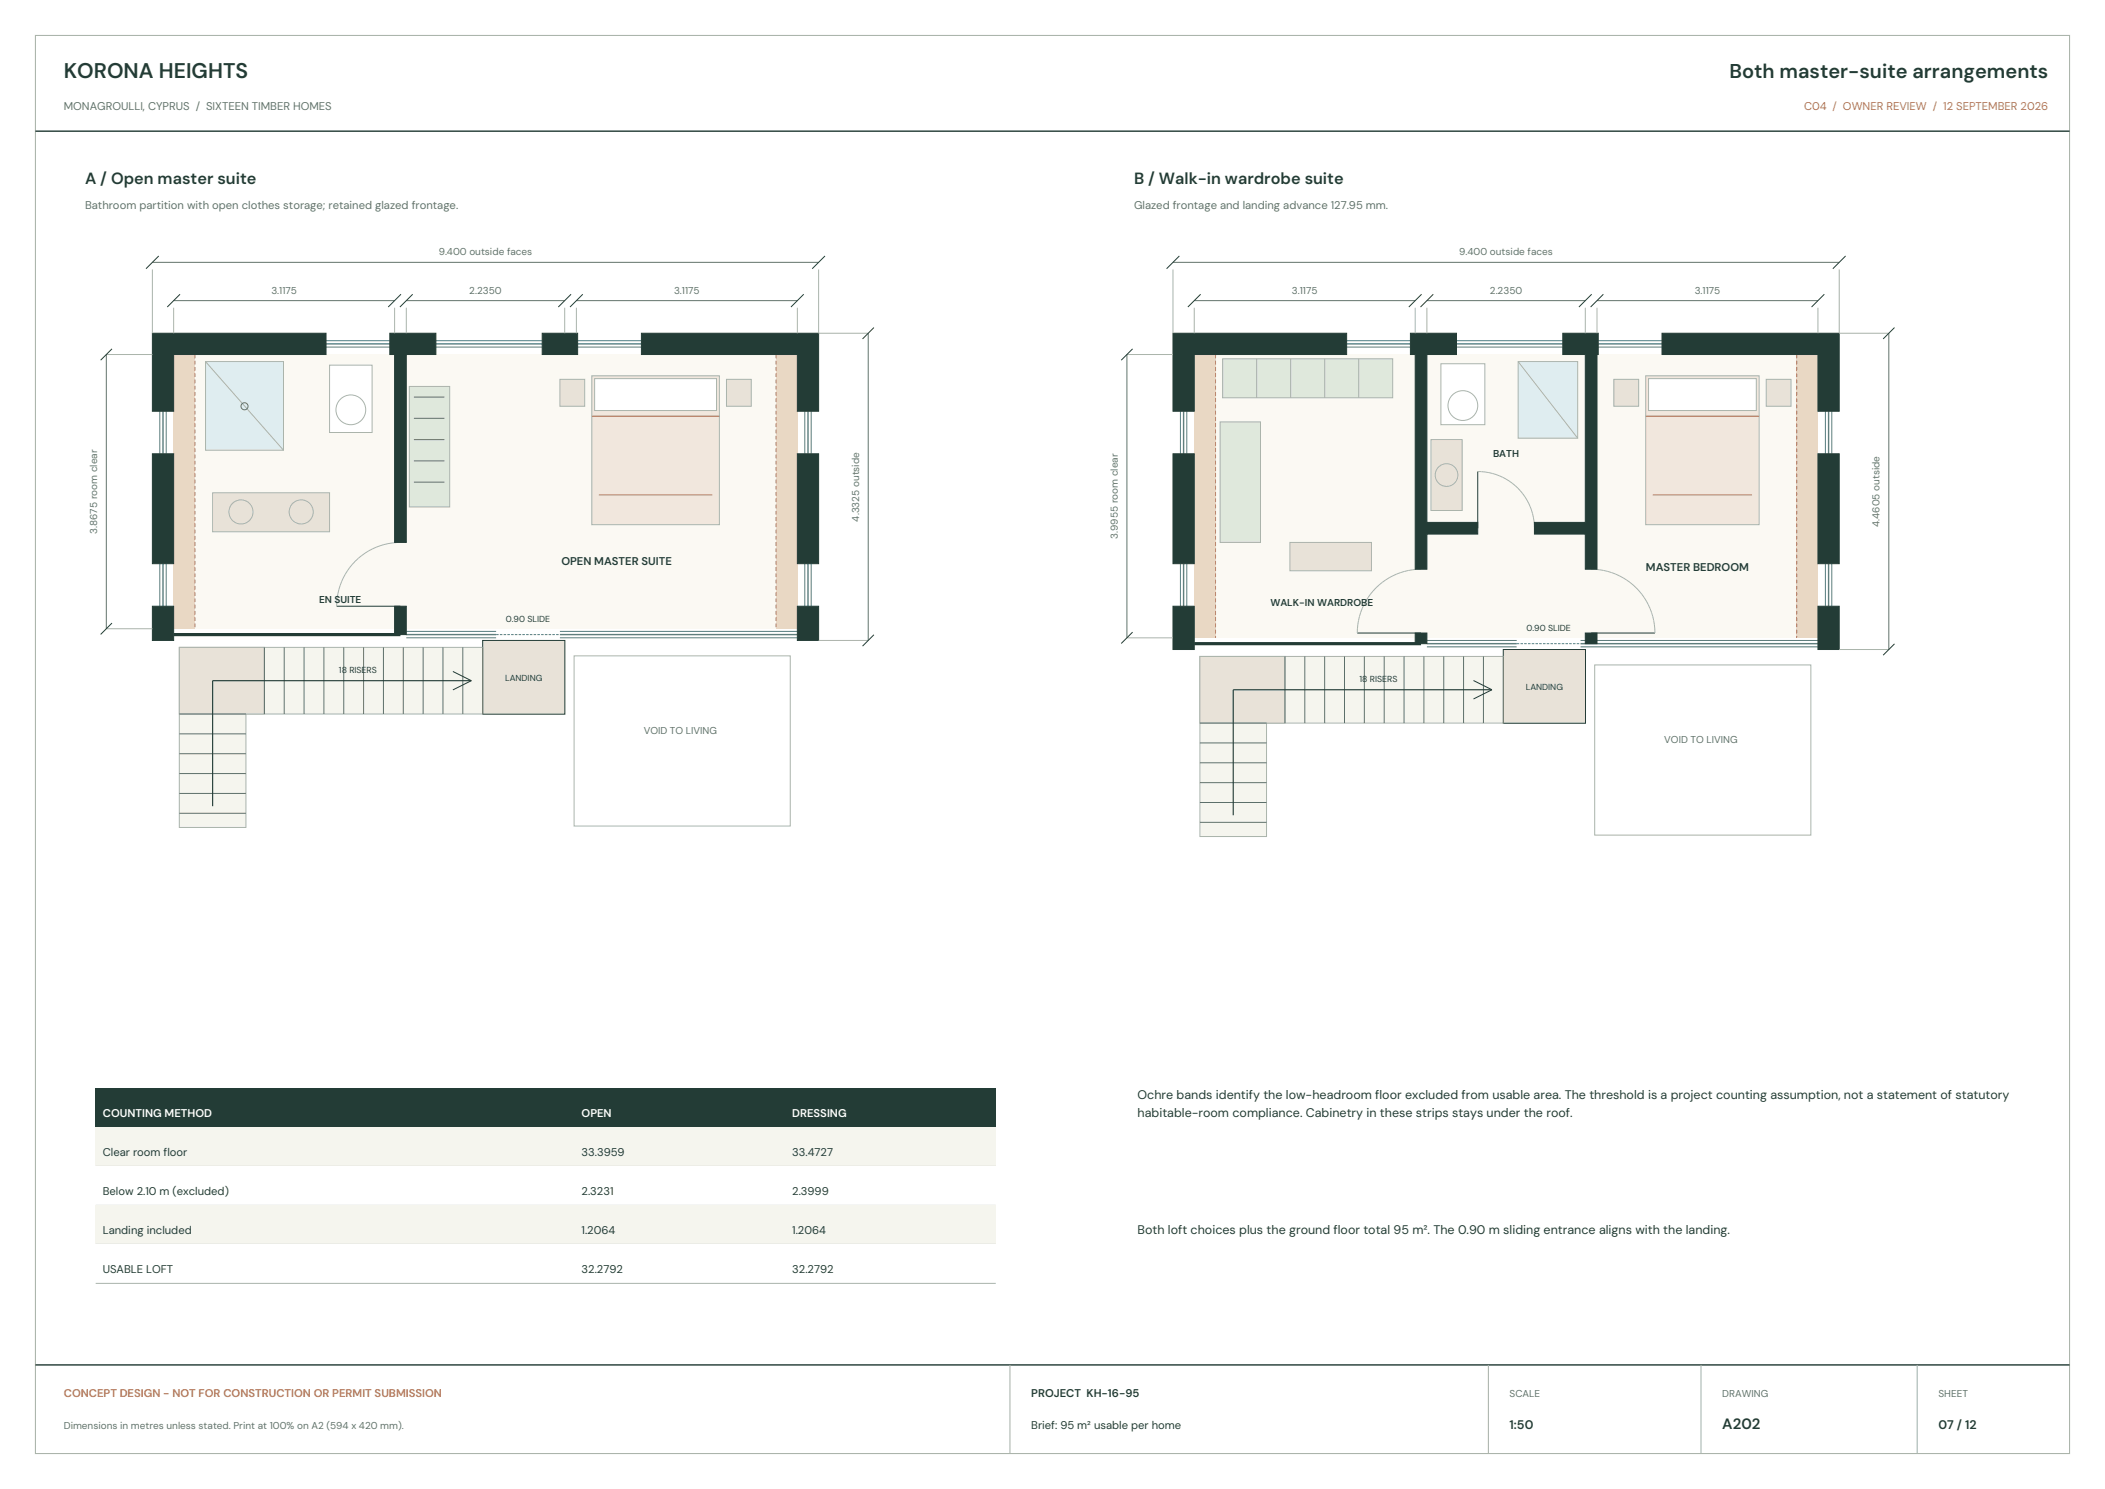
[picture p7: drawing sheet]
<svg xmlns="http://www.w3.org/2000/svg" width="594mm" height="420mm" viewBox="0 0 594 420" stroke-linecap="round" stroke-linejoin="round" font-family="sans-serif">
<path d="M10 10h574v400h-574zM285 385v25M420 385v25M480 385v25M541 385v25" fill="none" stroke="#aab4ab" stroke-width=".3"/>
<path d="M10 37h574M10 385h574" fill="none" stroke="#233c36" stroke-width=".4"/>
<path d="M49 100h176v77.3h-176z" fill-rule="evenodd" fill="#fbf9f3"/>
<g fill="#e9d8c4">
<path d="M219 100h6v77.3h-6z" fill-rule="evenodd"/>
<path d="M49 100h6v77.3h-6z" fill-rule="evenodd"/>
</g>
<path d="M136.2 180.6h23.2v20.8h-23.2z" fill-rule="evenodd" fill="#e8e2d8" stroke="#233c36" stroke-width=".28"/>
<path d="M50.6 182.6h85.6v18.8h-66.8v32h-18.8z" fill-rule="evenodd" fill="#f5f5ee" stroke="#aab4ab" stroke-width=".28"/>
<path d="M50.6 182.6h24v18.8h-24z" fill-rule="evenodd" fill="#e8e2d8" stroke="#aab4ab" stroke-width=".28"/>
<g fill="none" stroke="#62736b" stroke-width=".28">
<path d="M74.6 182.6v18.8M80.2 182.6v18.8M85.8 182.6v18.8M91.4 182.6v18.8M97 182.6v18.8M102.6 182.6v18.8M108.2 182.6v18.8M113.8 182.6v18.8M119.4 182.6v18.8M125 182.6v18.8M130.6 182.6v18.8M136.2 182.6v18.8"/>
<path d="M50.6 201.4h18.8M50.6 207h18.8M50.6 212.6h18.8M50.6 218.2h18.8M50.6 223.8h18.8M50.6 229.4h18.8"/>
</g>
<path d="M133 192h-73v35.4" fill="none" stroke="#233c36" stroke-width=".32"/>
<path d="M127.8 189.4l5.2 2.6-5.2 2.6" fill="none" stroke="#233c36" stroke-width=".28"/>
<path d="M55 100v77.3M219 100v77.3" fill="none" stroke="#b27457" stroke-width=".28" stroke-dasharray="1.1 .7" stroke-linecap="butt"/>
<path d="M58 102h22v25h-22z" fill-rule="evenodd" fill="#dfedf0" stroke="#aab4ab" stroke-width=".28"/>
<path d="M58 102l22 25" fill="none" stroke="#aab4ab" stroke-width=".28"/>
<circle cx="69" cy="114.6" r="1" fill="none" stroke="#62736b" stroke-width=".28"/>
<path d="M93 103h12v19h-12z" fill-rule="evenodd" fill="#fff" stroke="#aab4ab" stroke-width=".28"/>
<circle cx="99" cy="115.6" r="4.2" fill="none" stroke="#aab4ab" stroke-width=".28"/>
<path d="M60 139h33v11h-33z" fill-rule="evenodd" fill="#e8e2d8" stroke="#aab4ab" stroke-width=".28"/>
<g fill="none" stroke="#aab4ab" stroke-width=".28">
<circle cx="68" cy="144.4" r="3.4"/>
<circle cx="85" cy="144.4" r="3.4"/>
</g>
<path d="M167 106h36v42h-36z" fill-rule="evenodd" fill="#f1e7dd" stroke="#aab4ab" stroke-width=".28"/>
<path d="M167.8 106.8h34.4v9h-34.4z" fill-rule="evenodd" fill="#fff" stroke="#aab4ab" stroke-width=".28"/>
<path d="M167 117.4h36M169 139.6h32" fill="none" stroke="#b27457" stroke-width=".3"/>
<g fill="#e8e2d8" stroke="#aab4ab" stroke-width=".28">
<path d="M158 107h7v7.6h-7z" fill-rule="evenodd"/>
<path d="M205 107h7v7.6h-7z" fill-rule="evenodd"/>
</g>
<path d="M115.5 109h11.4v34h-11.4z" fill-rule="evenodd" fill="#dfe8dc" stroke="#aab4ab" stroke-width=".28"/>
<path d="M43 74h188M30 100v77.3M49 84.8h62.3M114.6 84.8h44.8M162.6 84.8h62.4M245 94v86.6M116.8 112h8.6M116.8 118h8.6M116.8 124h8.6M116.8 130h8.6M116.8 136h8.6" fill="none" stroke="#62736b" stroke-width=".28"/>
<g fill="none" stroke="#233c36" stroke-width=".28">
<path d="M44.8 72.2l-3.6 3.6M232.8 72.2l-3.6 3.6M31.6 98.4l-3.2 3.2M50.8 83l-3.6 3.6M113.2 83l-3.7 3.6M116.5 83l-3.6 3.6M161.1 83l-3.6 3.6M164.5 83l-3.6 3.6M226.8 83l-3.6 3.6M246.6 92.4l-3.2 3.2M31.6 175.7l-3.2 3.2M95 171h18"/>
<path d="M246.6 179l-3.2 3.2"/>
</g>
<g fill="none" stroke="#aab4ab" stroke-width=".28">
<path d="M43 76v18M231 76v18h14M30 100h13M49 86.8v7.2M111.3 86.8v7.2M114.6 86.8v7.2M159.4 86.8v7.2M162.6 86.8v7.2M225 86.8v7.2M113 153a18 18 0 0 0-18 18M30 177.3h13M162 185h61v48h-61z"/>
<path d="M231 180.6h14"/>
</g>
<path d="M49 179h64" fill="none" stroke="#233c36" stroke-width=".9" stroke-linecap="butt"/>
<path d="M92 97h18M123 97h30M163 97h18M46 116v12M228 116v12M46 159v12M228 159v12M114.6 179h25.4M158 179h67" fill="none" stroke="#507f85" stroke-width=".4"/>
<g fill="none" stroke="#507f85" stroke-width=".28">
<path d="M92 96.1h18M92 97.9h18M123 96.1h30M123 97.9h30M163 96.1h18M163 97.9h18M45.1 116v12M46.9 116v12M227.1 116v12M228.9 116v12M45.1 159v12M46.9 159v12"/>
<path d="M227.1 159v12M228.9 159v12M114.6 178.1h25.4M114.6 179.9h25.4M158 178.1h67M158 179.9h67"/>
</g>
<path d="M140 179h18" fill="none" stroke="#507f85" stroke-width=".28" stroke-dasharray=".7 .4" stroke-linecap="butt"/>
<g fill="#233c36" stroke="#233c36" stroke-width=".28">
<path d="M43 94h49v6h-43v16h-6z" fill-rule="evenodd"/>
<path d="M43 128h6v31h-6z" fill-rule="evenodd"/>
<path d="M43 171h6v9.6h-6z" fill-rule="evenodd"/>
<path d="M110 94h13v6h-8.4v53h-3.3v-53h-1.3z" fill-rule="evenodd"/>
<path d="M111.3 171h3.3v8h-3.3z" fill-rule="evenodd"/>
<path d="M153 94h10v6h-10z" fill-rule="evenodd"/>
<path d="M181 94h50v22h-6v-16h-44z" fill-rule="evenodd"/>
<path d="M225 128h6v31h-6z" fill-rule="evenodd"/>
<path d="M225 171h6v9.6h-6z" fill-rule="evenodd"/>
</g>
<path d="M337 100h176v79.9h-176z" fill-rule="evenodd" fill="#fbf9f3"/>
<g fill="#e9d8c4">
<path d="M507 100h6v79.9h-6z" fill-rule="evenodd"/>
<path d="M337 100h6v79.9h-6z" fill-rule="evenodd"/>
</g>
<path d="M424.2 183.2h23.2v20.8h-23.2z" fill-rule="evenodd" fill="#e8e2d8" stroke="#233c36" stroke-width=".28"/>
<path d="M338.6 185.2h85.6v18.8h-66.8v32h-18.8z" fill-rule="evenodd" fill="#f5f5ee" stroke="#aab4ab" stroke-width=".28"/>
<path d="M338.6 185.2h24v18.8h-24z" fill-rule="evenodd" fill="#e8e2d8" stroke="#aab4ab" stroke-width=".28"/>
<g fill="none" stroke="#62736b" stroke-width=".28">
<path d="M362.6 185.2v18.8M368.2 185.2v18.8M373.8 185.2v18.8M379.4 185.2v18.8M385 185.2v18.8M390.6 185.2v18.8M396.2 185.2v18.8M401.8 185.2v18.8M407.4 185.2v18.8M413 185.2v18.8M418.6 185.2v18.8M424.2 185.2v18.8"/>
<path d="M338.6 204h18.8M338.6 209.6h18.8M338.6 215.2h18.8M338.6 220.8h18.8M338.6 226.4h18.8M338.6 232h18.8"/>
</g>
<path d="M421 194.6h-73v35.4" fill="none" stroke="#233c36" stroke-width=".32"/>
<path d="M415.8 192l5.2 2.6-5.2 2.6" fill="none" stroke="#233c36" stroke-width=".28"/>
<path d="M343 100v79.9M507 100v79.9" fill="none" stroke="#b27457" stroke-width=".28" stroke-dasharray="1.1 .7" stroke-linecap="butt"/>
<path d="M428.4 102h16.8v21.6h-16.8z" fill-rule="evenodd" fill="#dfedf0" stroke="#aab4ab" stroke-width=".28"/>
<path d="M428.4 102l16.8 21.6" fill="none" stroke="#aab4ab" stroke-width=".28"/>
<path d="M406.6 102.6h12.4v17.2h-12.4z" fill-rule="evenodd" fill="#fff" stroke="#aab4ab" stroke-width=".28"/>
<circle cx="412.8" cy="114.4" r="4.2" fill="none" stroke="#aab4ab" stroke-width=".28"/>
<path d="M403.8 124h8.8v20h-8.8z" fill-rule="evenodd" fill="#e8e2d8" stroke="#aab4ab" stroke-width=".28"/>
<circle cx="408.2" cy="134" r="3.2" fill="none" stroke="#aab4ab" stroke-width=".28"/>
<path d="M464.4 106h32v42h-32z" fill-rule="evenodd" fill="#f1e7dd" stroke="#aab4ab" stroke-width=".28"/>
<path d="M465.2 106.8h30.4v9h-30.4z" fill-rule="evenodd" fill="#fff" stroke="#aab4ab" stroke-width=".28"/>
<path d="M464.4 117.4h32M466.4 139.6h28" fill="none" stroke="#b27457" stroke-width=".3"/>
<g fill="#e8e2d8" stroke="#aab4ab" stroke-width=".28">
<path d="M455.4 107h7v7.6h-7z" fill-rule="evenodd"/>
<path d="M498.4 107h7v7.6h-7z" fill-rule="evenodd"/>
</g>
<path d="M345 101.2h48v11h-48z" fill-rule="evenodd" fill="#dfe8dc" stroke="#aab4ab" stroke-width=".28"/>
<path d="M354.6 101.2v11M364.2 101.2v11M373.8 101.2v11M383.4 101.2v11" fill="none" stroke="#aab4ab" stroke-width=".28"/>
<path d="M344.3 119h11.4v34h-11.4z" fill-rule="evenodd" fill="#dfe8dc" stroke="#aab4ab" stroke-width=".28"/>
<path d="M364 153h23v8h-23z" fill-rule="evenodd" fill="#e8e2d8" stroke="#aab4ab" stroke-width=".28"/>
<g fill="none" stroke="#233c36" stroke-width=".28">
<path d="M332.8 72.2l-3.6 3.6M520.8 72.2l-3.6 3.6M319.6 98.4l-3.2 3.2M338.8 83l-3.6 3.6M401.1 83l-3.6 3.6M404.4 83l-3.5 3.6M449.1 83l-3.6 3.6M452.4 83l-3.5 3.6M514.8 83l-3.6 3.6M534.6 92.4l-3.2 3.2M417 133v16M319.6 178.3l-3.2 3.2"/>
<path d="M383 178.6h18M449 178.6h18M534.6 181.6l-3.2 3.2"/>
</g>
<g fill="none" stroke="#aab4ab" stroke-width=".28">
<path d="M331 76v18M519 76v18h14M318 100h13M337 86.8v7.2M399.4 86.8v7.2M402.6 86.8v7.2M447.4 86.8v7.2M450.6 86.8v7.2M513 86.8v7.2M417 133a16 16 0 0 1 16 16M318 179.9h13M401 160.6a18 18 0 0 0-18 18"/>
<path d="M449 160.6a18 18 0 0 1 18 18M450 187.6h61v48h-61zM519 183.2h14"/>
</g>
<path d="M337 181.6h64" fill="none" stroke="#233c36" stroke-width=".9" stroke-linecap="butt"/>
<path d="M380 97h18M411 97h30M451 97h18M334 116v12M516 116v12M334 159v12M516 159v12M402.6 181.6h25.4M446 181.6h67" fill="none" stroke="#507f85" stroke-width=".4"/>
<g fill="none" stroke="#507f85" stroke-width=".28">
<path d="M380 96.1h18M380 97.9h18M411 96.1h30M411 97.9h30M451 96.1h18M451 97.9h18M333.1 116v12M334.9 116v12M515.1 116v12M516.9 116v12M333.1 159v12M334.9 159v12"/>
<path d="M515.1 159v12M516.9 159v12M402.6 180.7h25.4M402.6 182.5h25.4M446 180.7h67M446 182.5h67"/>
</g>
<path d="M428 181.6h18" fill="none" stroke="#507f85" stroke-width=".28" stroke-dasharray=".7 .4" stroke-linecap="butt"/>
<g fill="#233c36" stroke="#233c36" stroke-width=".28">
<path d="M331 94h49v6h-43v16h-6z" fill-rule="evenodd"/>
<path d="M331 128h6v31h-6z" fill-rule="evenodd"/>
<path d="M331 171h6v12.2h-6z" fill-rule="evenodd"/>
<path d="M398 94h13v6h-8.4v47.3h14.4v3.3h-14.4v10h-3.2v-60.6h-1.4z" fill-rule="evenodd"/>
<path d="M399.4 178.6h3.2v3h-3.2z" fill-rule="evenodd"/>
<path d="M441 94h10v6h-.4v60.6h-3.2v-10h-14.4v-3.3h14.4v-47.3h-6.4z" fill-rule="evenodd"/>
<path d="M447.4 178.6h3.2v3h-3.2z" fill-rule="evenodd"/>
<path d="M469 94h50v22h-6v-16h-44z" fill-rule="evenodd"/>
<path d="M513 128h6v31h-6z" fill-rule="evenodd"/>
<path d="M513 171h6v12.2h-6z" fill-rule="evenodd"/>
</g>
<path d="M331 74h188M318 100v79.9M337 84.8h62.4M402.6 84.8h44.8M450.6 84.8h62.4M533 94v89.2" fill="none" stroke="#62736b" stroke-width=".28"/>
<path d="M27 307h254v11h-254z" fill-rule="evenodd" fill="#233c36"/>
<path d="M27 318h254v11h-254z" fill-rule="evenodd" fill="#f5f5ee"/>
<path d="M27 329h254" fill="none" stroke="#aab4ab" stroke-width=".28"/>
<path d="M27 329h254v11h-254z" fill-rule="evenodd" fill="#fff"/>
<path d="M27 340h254" fill="none" stroke="#aab4ab" stroke-width=".28"/>
<path d="M27 340h254v11h-254z" fill-rule="evenodd" fill="#f5f5ee"/>
<path d="M27 351h254" fill="none" stroke="#aab4ab" stroke-width=".28"/>
<path d="M27 351h254v11h-254z" fill-rule="evenodd" fill="#fff"/>
<path d="M27 362h254" fill="none" stroke="#aab4ab" stroke-width=".28"/>
<text font-size="6" fill="#233c36" x="18" y="22">KORONA HEIGHTS</text>
<text font-size="5.6" fill="#233c36" x="488" y="22">Both master-suite arrangements</text>
<g font-size="4.6" fill="#233c36">
<text x="24" y="52">A / Open master suite</text>
<text x="320" y="52">B / Walk-in wardrobe suite</text>
</g>
<text font-size="4.2" fill="#233c36" x="486" y="403">A202</text>
<g font-size="3.5" fill="#233c36">
<text x="321" y="310">Ochre bands identify the low-headroom floor excluded from usable area. The threshold is a project counting assumption, not a statement of statutory</text>
<text x="321" y="315">habitable-room compliance. Cabinetry in these strips stays under the roof.</text>
<text x="321" y="348">Both loft choices plus the ground floor total 95 m². The 0.90 m sliding entrance aligns with the landing.</text>
<text x="426" y="403">1:50</text>
<text x="547" y="403">07 / 12</text>
</g>
<g font-size="3.2" fill="#62736b">
<text x="18" y="31">MONAGROULLI, CYPRUS / SIXTEEN TIMBER HOMES</text>
<text x="24" y="59">Bathroom partition with open clothes storage; retained glazed frontage.</text>
<text x="320" y="59">Glazed frontage and landing advance 127.95 mm.</text>
</g>
<g font-size="3.2" fill="#b27457">
<text x="509.1" y="31">C04 / OWNER REVIEW / 12 SEPTEMBER 2026</text>
<text x="18" y="394">CONCEPT DESIGN - NOT FOR CONSTRUCTION OR PERMIT SUBMISSION</text>
</g>
<g font-size="3.2" fill="#233c36">
<text x="158.4" y="159.4">OPEN MASTER SUITE</text>
<text x="464.5" y="161">MASTER BEDROOM</text>
<text x="29" y="326">Clear room floor</text>
<text x="164.1" y="326">33.3959</text>
<text x="223.6" y="326">33.4727</text>
<text x="29" y="337">Below 2.10 m (excluded)</text>
<text x="164.1" y="337">2.3231</text>
<text x="223.6" y="337">2.3999</text>
<text x="29" y="348">Landing included</text>
<text x="164.1" y="348">1.2064</text>
<text x="223.6" y="348">1.2064</text>
<text x="29" y="359">USABLE LOFT</text>
<text x="164.1" y="359">32.2792</text>
<text x="223.6" y="359">32.2792</text>
<text x="291" y="394">PROJECT KH-16-95</text>
<text x="291" y="403">Brief: 95 m² usable per home</text>
</g>
<g font-size="3.2" fill="#fff">
<text x="29" y="315">COUNTING METHOD</text>
<text x="164.1" y="315">OPEN</text>
<text x="223.6" y="315">DRESSING</text>
</g>
<g font-size="2.8" fill="#62736b">
<text x="123.8" y="72">9.400 outside faces</text>
<text x="411.8" y="72">9.400 outside faces</text>
<text x="76.6" y="82.8">3.1175</text>
<text x="132.4" y="82.8">2.2350</text>
<text x="190.2" y="82.8">3.1175</text>
<text x="364.6" y="82.8">3.1175</text>
<text x="420.4" y="82.8">2.2350</text>
<text x="478.2" y="82.8">3.1175</text>
<text x="242.4" y="147.1" transform="rotate(-90 242.4 147.1)">4.3325 outside</text>
<text x="530.4" y="148.6" transform="rotate(-90 530.4 148.6)">4.4605 outside</text>
<text x="27.4" y="150.6" transform="rotate(-90 27.4 150.6)">3.8675 room clear</text>
<text x="315.4" y="152" transform="rotate(-90 315.4 152)">3.9955 room clear</text>
<text x="181.6" y="207">VOID TO LIVING</text>
<text x="469.6" y="209.6">VOID TO LIVING</text>
<text x="426" y="394">SCALE</text>
<text x="486" y="394">DRAWING</text>
<text x="547" y="394">SHEET</text>
<text x="18" y="403">Dimensions in metres unless stated. Print at 100% on A2 (594 x 420 mm).</text>
</g>
<g font-size="2.8" fill="#233c36">
<text x="421.3" y="129">BATH</text>
<text x="90" y="170">EN SUITE</text>
<text x="358.5" y="171">WALK-IN WARDROBE</text>
</g>
<g font-size="2.5" fill="#233c36">
<text x="142.8" y="175.4">0.90 SLIDE</text>
<text x="430.8" y="178">0.90 SLIDE</text>
<text x="95.6" y="189.8">18 RISERS</text>
<text x="142.5" y="192">LANDING</text>
<text x="383.7" y="192.4">18 RISERS</text>
<text x="430.5" y="194.6">LANDING</text>
</g>
</svg>
